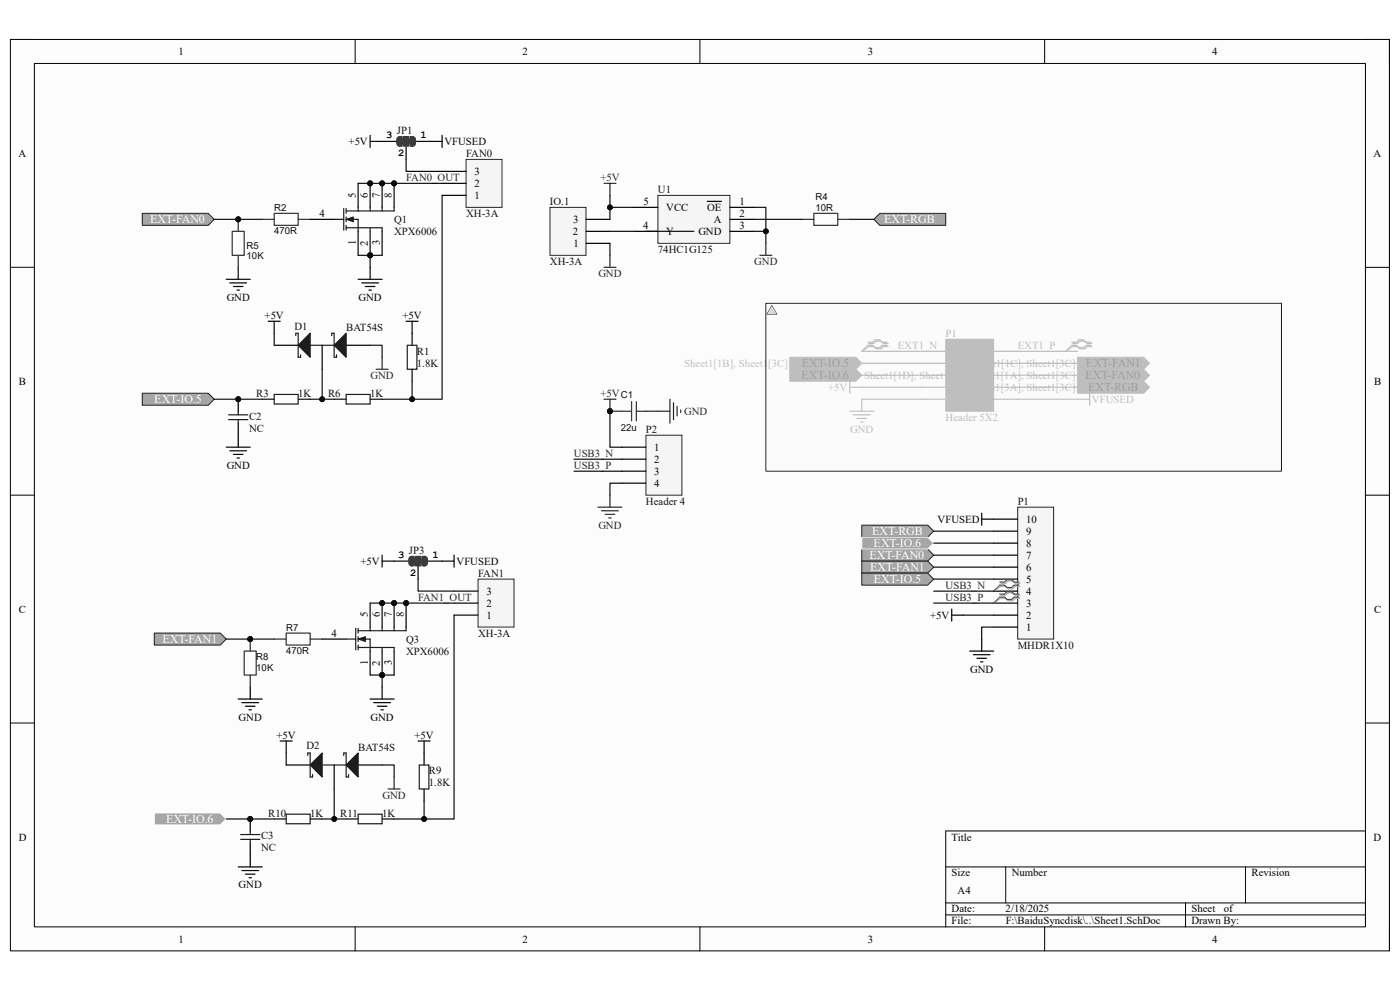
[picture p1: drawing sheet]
<svg xmlns="http://www.w3.org/2000/svg" width="297mm" height="210mm" viewBox="0 0 297 210" stroke-linecap="round" stroke-linejoin="round" font-family="sans-serif">
<path d="M2.2 8.4h292.6v193.3h-292.6z" fill-rule="evenodd" fill="#fcfcfc"/>
<path d="M2.2 8.4h292.6v193.3h-292.6z" fill="none" stroke="#000" stroke-width=".21"/>
<path d="M7.3 13.5h282.4v183.1h-282.4z" fill-rule="evenodd" fill="#fcfcfc"/>
<g fill="none" stroke="#000" stroke-width=".21">
<path d="M2.2 8.4h5.1M7.3 13.5h282.4v183.1h-282.4zM75.3 8.4v5.1M148.5 8.4v5.1M221.6 8.4v5.1M289.7 8.4h5.1v5.1M2.2 56.7h5.1M289.7 56.7h5.1M2.2 105h5.1M289.7 105.1h5.1M2.2 153.4h5.1M289.7 153.4h5.1"/>
<path d="M289.7 176.3h-89.1v20.3M75.3 196.6v5.1M148.5 196.6v5.1M200.6 183.9h89.1M200.6 191.5h89.1M200.6 194.1h89.1M213.4 183.9v7.6M221.6 196.6v5.1M251.5 191.5v5.1M264.2 183.9v7.6M294.8 196.6v5.1"/>
</g>
<path d="M162.5 64.3h109.4v35.7h-109.4z" fill-rule="evenodd" fill="#fbfbfb"/>
<path d="M48 59.3h5.1M50.5 56.7v2.6M48.8 60h3.5M49.5 60.8h2.1M50.3 61.5h.5" fill="none" stroke="#000" stroke-width=".25"/>
<circle cx="50.5" cy="46.5" r=".51" fill="#0e0e0e"/>
<circle cx="50.5" cy="46.5" r=".51" fill="none" stroke="#0e0e0e" stroke-width=".21"/>
<path d="M49.3 49.1h2.5v5.1h-2.5z" fill="none" stroke="#303030" stroke-width=".25"/>
<path d="M50.5 46.5v2.6" fill="none" stroke="#292929" stroke-width=".25"/>
<circle cx="50.5" cy="46.5" r=".51" fill="#0e0e0e"/>
<circle cx="50.5" cy="46.5" r=".51" fill="none" stroke="#0e0e0e" stroke-width=".21"/>
<path d="M50.5 54.2v2.5" fill="none" stroke="#292929" stroke-width=".25"/>
<circle cx="53.1" cy="135.6" r=".51" fill="#0e0e0e"/>
<circle cx="53.1" cy="135.6" r=".51" fill="none" stroke="#0e0e0e" stroke-width=".21"/>
<path d="M51.8 138.1h2.6v5.1h-2.6z" fill="none" stroke="#303030" stroke-width=".25"/>
<path d="M53.1 135.6v2.5M53.1 143.2v2.5" fill="none" stroke="#292929" stroke-width=".25"/>
<circle cx="53.1" cy="135.6" r=".51" fill="#0e0e0e"/>
<circle cx="53.1" cy="135.6" r=".51" fill="none" stroke="#0e0e0e" stroke-width=".21"/>
<path d="M58.2 45.3h5.1v2.5h-5.1zM60.7 134.3h5.1v2.5h-5.1z" fill="none" stroke="#303030" stroke-width=".25"/>
<path d="M55.6 46.5h2.6M63.3 46.5h2.5M58.2 135.6h2.5M65.8 135.6h2.5" fill="none" stroke="#292929" stroke-width=".25"/>
<path d="M78.5 28.7v2.6M78.5 30h5.6M86.2 31v2.8M88.2 30h5.6M93.8 28.7v2.6M76 59.3h5.1M78.5 56.7v2.6M76.7 60h3.6M77.5 60.8h2M78.3 61.5h.5" fill="none" stroke="#000" stroke-width=".25"/>
<path d="M180.3 80.9v2.5M180.3 82.1h2.5M180.3 87.2h5.1M181 88h3.6M181.8 88.8h2M182.6 89.5h.5M182.8 84.7v2.5M228.6 84.7h2.6M231.2 83.4v2.6" fill="none" stroke="#bebebe" stroke-width=".25"/>
<path d="M86.7 30h.5" fill="none" stroke="#2e2e2e" stroke-width=".76"/>
<path d="M85.6 29h1.1v2h-1.1z" fill-rule="evenodd" fill="#2e2e2e"/>
<path d="M85.6 29h1.1v2h-1.1z" fill="none" stroke="#2e2e2e" stroke-width=".21"/>
<path d="M87.3 29.1a.57 .57 0 0 1 .8 .4v.9a.57 .57 0 0 1-.5 .6 .57 .57 0 0 1-.6-.6v-.9z" fill-rule="evenodd" fill="#2e2e2e"/>
<path d="M87.3 29.1a.57 .57 0 0 1 .8 .4v.9a.57 .57 0 0 1-.5 .6 .57 .57 0 0 1-.6-.6v-.9z" fill="none" stroke="#2e2e2e" stroke-width=".21"/>
<path d="M87 29h.6v2h-.6z" fill-rule="evenodd" fill="#2e2e2e"/>
<path d="M87 29h.6v2h-.6z" fill="none" stroke="#2e2e2e" stroke-width=".21"/>
<path d="M84.4 29.2a.57 .57 0 0 1 .6-.2 .57 .57 0 0 1 .3 .6v.8a.58 .58 0 0 1-.5 .6 .58 .58 0 0 1-.6-.6z" fill-rule="evenodd" fill="#2e2e2e"/>
<path d="M84.4 29.2a.57 .57 0 0 1 .6-.2 .57 .57 0 0 1 .3 .6v.8a.58 .58 0 0 1-.5 .6 .58 .58 0 0 1-.6-.6z" fill="none" stroke="#2e2e2e" stroke-width=".21"/>
<path d="M84.8 29h.5v2h-.5z" fill-rule="evenodd" fill="#2e2e2e"/>
<path d="M84.8 29h.5v2h-.5z" fill="none" stroke="#2e2e2e" stroke-width=".21"/>
<circle cx="78.5" cy="54.2" r=".51" fill="#0e0e0e"/>
<circle cx="78.5" cy="54.2" r=".51" fill="none" stroke="#0e0e0e" stroke-width=".21"/>
<circle cx="78.5" cy="38.9" r=".51" fill="#0e0e0e"/>
<circle cx="78.5" cy="38.9" r=".51" fill="none" stroke="#0e0e0e" stroke-width=".21"/>
<circle cx="81.1" cy="38.9" r=".51" fill="#0e0e0e"/>
<circle cx="81.1" cy="38.9" r=".51" fill="none" stroke="#0e0e0e" stroke-width=".21"/>
<circle cx="83.6" cy="38.9" r=".51" fill="#0e0e0e"/>
<circle cx="83.6" cy="38.9" r=".51" fill="none" stroke="#0e0e0e" stroke-width=".21"/>
<path d="M76 38.9v5.1M65.8 46.5h5.1M81.1 49.1v5.1" fill="none" stroke="#000" stroke-width=".25"/>
<path d="M70.9 46.5h2M72.9 44.2v4.6M73.4 44.8h2.6M73.4 46.5h2.6v2.6M73.4 48.3h2.6M73.4 44.2v1.1M73.4 46v1M73.4 47.8v1" fill="none" stroke="#1c1c1c" stroke-width=".25"/>
<path d="M73.4 46.5l1.6-.5v1z" fill="#1c1c1c"/>
<path d="M73.4 46.5l1.6-.5v1z" fill="none" stroke="#1c1c1c" stroke-width=".21"/>
<path d="M81.1 44v.8M83.6 44v.8" fill="none" stroke="#1c1c1c" stroke-width=".25"/>
<path d="M76 49.1v5.1M78.5 49.1v5.1" fill="none" stroke="#000" stroke-width=".25"/>
<circle cx="78.5" cy="54.2" r=".51" fill="#0e0e0e"/>
<circle cx="78.5" cy="54.2" r=".51" fill="none" stroke="#0e0e0e" stroke-width=".21"/>
<path d="M78.5 38.9v5.1" fill="none" stroke="#000" stroke-width=".25"/>
<circle cx="78.5" cy="38.9" r=".51" fill="#0e0e0e"/>
<circle cx="78.5" cy="38.9" r=".51" fill="none" stroke="#0e0e0e" stroke-width=".21"/>
<path d="M81.1 38.9v5.1" fill="none" stroke="#000" stroke-width=".25"/>
<circle cx="81.1" cy="38.9" r=".51" fill="#0e0e0e"/>
<circle cx="81.1" cy="38.9" r=".51" fill="none" stroke="#0e0e0e" stroke-width=".21"/>
<path d="M83.6 38.9v5.1" fill="none" stroke="#000" stroke-width=".25"/>
<circle cx="83.6" cy="38.9" r=".51" fill="#0e0e0e"/>
<circle cx="83.6" cy="38.9" r=".51" fill="none" stroke="#0e0e0e" stroke-width=".21"/>
<path d="M76 44v.8h7.6M76 48.3h5.1v.8M78.5 44v.8M78.5 48.3v.8" fill="none" stroke="#1c1c1c" stroke-width=".25"/>
<g fill="none" stroke="#000" stroke-width=".25">
<path d="M81.1 117.8v2.5M81.1 119h5.6M90.7 119h5.6M96.3 117.8v2.5M88.7 120.1v2.8M50.5 148.3h5.1M51.3 149.1h3.6M52.1 149.8h2M52.8 150.6h.5M53.1 145.7v2.6M78.5 148.3h5.1M79.3 149.1h3.5"/>
<path d="M80.1 149.8h2M80.8 150.6h.5M81.1 145.7v2.6"/>
</g>
<path d="M89.2 119h.5" fill="none" stroke="#2e2e2e" stroke-width=".76"/>
<path d="M88.1 118h1.2v2.1h-1.2z" fill-rule="evenodd" fill="#2e2e2e"/>
<path d="M88.1 118h1.2v2.1h-1.2z" fill="none" stroke="#2e2e2e" stroke-width=".21"/>
<path d="M89.8 118.1a.57 .57 0 0 1 .9 .5v.9a.57 .57 0 0 1-.6 .6 .57 .57 0 0 1-.6-.6v-.9z" fill-rule="evenodd" fill="#2e2e2e"/>
<path d="M89.8 118.1a.57 .57 0 0 1 .9 .5v.9a.57 .57 0 0 1-.6 .6 .57 .57 0 0 1-.6-.6v-.9z" fill="none" stroke="#2e2e2e" stroke-width=".21"/>
<path d="M89.5 118h.6v2.1h-.6z" fill-rule="evenodd" fill="#2e2e2e"/>
<path d="M89.5 118h.6v2.1h-.6z" fill="none" stroke="#2e2e2e" stroke-width=".21"/>
<path d="M86.9 118.2a.57 .57 0 0 1 .6-.1 .57 .57 0 0 1 .4 .6v.7a.58 .58 0 0 1-.6 .7 .58 .58 0 0 1-.6-.7z" fill-rule="evenodd" fill="#2e2e2e"/>
<path d="M86.9 118.2a.57 .57 0 0 1 .6-.1 .57 .57 0 0 1 .4 .6v.7a.58 .58 0 0 1-.6 .7 .58 .58 0 0 1-.6-.7z" fill="none" stroke="#2e2e2e" stroke-width=".21"/>
<path d="M87.3 118h.6v2.1h-.6z" fill-rule="evenodd" fill="#2e2e2e"/>
<path d="M87.3 118h.6v2.1h-.6z" fill="none" stroke="#2e2e2e" stroke-width=".21"/>
<circle cx="81.1" cy="143.2" r=".51" fill="#0e0e0e"/>
<circle cx="81.1" cy="143.2" r=".51" fill="none" stroke="#0e0e0e" stroke-width=".21"/>
<circle cx="81.1" cy="127.9" r=".51" fill="#0e0e0e"/>
<circle cx="81.1" cy="127.9" r=".51" fill="none" stroke="#0e0e0e" stroke-width=".21"/>
<circle cx="83.6" cy="127.9" r=".51" fill="#0e0e0e"/>
<circle cx="83.6" cy="127.9" r=".51" fill="none" stroke="#0e0e0e" stroke-width=".21"/>
<circle cx="86.2" cy="127.9" r=".51" fill="#0e0e0e"/>
<circle cx="86.2" cy="127.9" r=".51" fill="none" stroke="#0e0e0e" stroke-width=".21"/>
<path d="M68.3 135.6h5.1M78.5 127.9v5.1M83.6 138.1v5.1" fill="none" stroke="#000" stroke-width=".25"/>
<path d="M73.4 135.6h2.1M75.5 133.3v4.6M76 133.8h2.5M76 135.6h2.5v2.5M76 137.4h2.5M76 133.3v1M76 135.1v1M76 136.8v1.1" fill="none" stroke="#1c1c1c" stroke-width=".25"/>
<path d="M76 135.6l1.5-.5v1z" fill="#1c1c1c"/>
<path d="M76 135.6l1.5-.5v1z" fill="none" stroke="#1c1c1c" stroke-width=".21"/>
<path d="M83.6 133v.8M86.2 133v.8" fill="none" stroke="#1c1c1c" stroke-width=".25"/>
<path d="M78.5 138.1v5.1M81.1 138.1v5.1" fill="none" stroke="#000" stroke-width=".25"/>
<circle cx="81.1" cy="143.2" r=".51" fill="#0e0e0e"/>
<circle cx="81.1" cy="143.2" r=".51" fill="none" stroke="#0e0e0e" stroke-width=".21"/>
<path d="M81.1 127.9v5.1" fill="none" stroke="#000" stroke-width=".25"/>
<circle cx="81.1" cy="127.9" r=".51" fill="#0e0e0e"/>
<circle cx="81.1" cy="127.9" r=".51" fill="none" stroke="#0e0e0e" stroke-width=".21"/>
<path d="M83.6 127.9v5.1" fill="none" stroke="#000" stroke-width=".25"/>
<circle cx="83.6" cy="127.9" r=".51" fill="#0e0e0e"/>
<circle cx="83.6" cy="127.9" r=".51" fill="none" stroke="#0e0e0e" stroke-width=".21"/>
<path d="M86.2 127.9v5.1" fill="none" stroke="#000" stroke-width=".25"/>
<circle cx="86.2" cy="127.9" r=".51" fill="#0e0e0e"/>
<circle cx="86.2" cy="127.9" r=".51" fill="none" stroke="#0e0e0e" stroke-width=".21"/>
<path d="M78.5 133v.8h7.7M78.5 137.4h5.1v.7M81.1 133v.8M81.1 137.4v.7" fill="none" stroke="#1c1c1c" stroke-width=".25"/>
<path d="M228.6 80.9h14l1.3 1.2-1.3 1.3h-14z" fill-rule="evenodd" fill="#bebebe"/>
<path d="M228.6 80.9h14l1.3 1.2-1.3 1.3h-14z" fill="none" stroke="#bebebe" stroke-width=".21"/>
<path d="M228.6 78.3h14l1.3 1.3-1.3 1.3h-14z" fill-rule="evenodd" fill="#bebebe"/>
<path d="M228.6 78.3h14l1.3 1.3-1.3 1.3h-14z" fill="none" stroke="#bebebe" stroke-width=".21"/>
<path d="M228.6 75.8h14l1.3 1.3-1.3 1.2h-14z" fill-rule="evenodd" fill="#bebebe"/>
<path d="M228.6 75.8h14l1.3 1.3-1.3 1.2h-14z" fill="none" stroke="#bebebe" stroke-width=".21"/>
<path d="M167.6 75.8h14l1.2 1.3-1.2 1.2h-14z" fill-rule="evenodd" fill="#bebebe"/>
<path d="M167.6 75.8h14l1.2 1.3-1.2 1.2h-14z" fill="none" stroke="#bebebe" stroke-width=".21"/>
<path d="M167.6 78.3h14l1.2 1.3-1.2 1.3h-14z" fill-rule="evenodd" fill="#bebebe"/>
<path d="M167.6 78.3h14l1.2 1.3-1.2 1.3h-14z" fill="none" stroke="#bebebe" stroke-width=".21"/>
<path d="M200.6 72h10.2v15.2h-10.2z" fill-rule="evenodd" fill="#bebebe"/>
<path d="M200.6 72h10.2v15.2h-10.2z" fill="none" stroke="#bebebe" stroke-width=".21"/>
<path d="M195.5 74.5h5.1M195.5 77.1h5.1M195.5 79.6h5.1M210.8 74.5h5.1M210.8 77.1h5.1M210.8 79.6h5.1M195.5 82.1h5.1M195.5 84.7h5.1M210.8 82.1h5.1M210.8 84.7h5.1" fill="none" stroke="#bebebe" stroke-width=".25"/>
<path d="M172.7 45.3h5v2.5h-5z" fill="none" stroke="#303030" stroke-width=".25"/>
<path d="M170.1 46.5h2.6M177.7 46.5h2.6" fill="none" stroke="#292929" stroke-width=".25"/>
<path d="M128.1 38.9h2.6M129.4 38.9v2.5" fill="none" stroke="#262626" stroke-width=".25"/>
<path d="M116.7 44h7.6v10.2h-7.6z" fill-rule="evenodd" fill="#f5f5f5"/>
<path d="M116.7 44h7.6v10.2h-7.6z" fill="none" stroke="#262626" stroke-width=".21"/>
<path d="M124.3 51.6h5.1M124.3 49.1h5.1M124.3 46.5h5.1" fill="none" stroke="#000" stroke-width=".25"/>
<path d="M128.1 56.7h2.6M129.4 54.2v2.5" fill="none" stroke="#262626" stroke-width=".25"/>
<path d="M137 92.3h7.7v12.7h-7.7z" fill-rule="evenodd" fill="#f5f5f5"/>
<path d="M137 92.3h7.7v12.7h-7.7z" fill="none" stroke="#262626" stroke-width=".21"/>
<path d="M131.9 94.9h5.1M131.9 97.4h5.1M131.9 100h5.1M131.9 102.5h5.1" fill="none" stroke="#000" stroke-width=".25"/>
<path d="M128.1 84.7h2.6M129.4 84.7v2.5" fill="none" stroke="#262626" stroke-width=".25"/>
<circle cx="129.4" cy="87.2" r=".51" fill="#0e0e0e"/>
<circle cx="129.4" cy="87.2" r=".51" fill="none" stroke="#0e0e0e" stroke-width=".21"/>
<path d="M126.9 107.6h5M127.6 108.4h3.6M128.4 109.1h2M129.1 109.9h.6M129.4 105v2.6" fill="none" stroke="#262626" stroke-width=".25"/>
<circle cx="129.4" cy="87.2" r=".51" fill="#0e0e0e"/>
<circle cx="129.4" cy="87.2" r=".51" fill="none" stroke="#0e0e0e" stroke-width=".21"/>
<path d="M131.9 87.2h2.1M134 85.2v4.1M135 85.2v4.1" fill="none" stroke="#303030" stroke-width=".25"/>
<path d="M129.4 87.2h2.5M137 87.2h2.6" fill="none" stroke="#292929" stroke-width=".25"/>
<circle cx="129.4" cy="87.2" r=".51" fill="#0e0e0e"/>
<circle cx="129.4" cy="87.2" r=".51" fill="none" stroke="#0e0e0e" stroke-width=".21"/>
<path d="M135 87.2h2" fill="none" stroke="#303030" stroke-width=".25"/>
<path d="M139.6 87.2h2.5M142.1 84.7v5.1M142.9 85.5v3.5M143.6 86.2v2.1M144.4 87v.5" fill="none" stroke="#262626" stroke-width=".25"/>
<path d="M30.2 45.3h14l1.3 1.2-1.3 1.3h-14z" fill-rule="evenodd" fill="#a6a6a6"/>
<path d="M30.2 45.3h14l1.3 1.2-1.3 1.3h-14z" fill="none" stroke="#1c1c1c" stroke-width=".21"/>
<path d="M32.7 134.3h14l1.3 1.3-1.3 1.2h-14z" fill-rule="evenodd" fill="#a6a6a6"/>
<path d="M32.7 134.3h14l1.3 1.3-1.3 1.2h-14z" fill="none" stroke="#1c1c1c" stroke-width=".21"/>
<path d="M186.6 45.3h14v2.5h-14l-1.2-1.3z" fill-rule="evenodd" fill="#a6a6a6"/>
<path d="M186.6 45.3h14v2.5h-14l-1.2-1.3z" fill="none" stroke="#1c1c1c" stroke-width=".21"/>
<path d="M139.6 41.4h15.2v10.2h-15.2z" fill-rule="evenodd" fill="#f5f5f5"/>
<path d="M139.6 41.4h15.2v10.2h-15.2z" fill="none" stroke="#262626" stroke-width=".21"/>
<path d="M134.5 44h5.1M134.5 49.1h5.1M150.1 42.7h3M154.8 44h5.1M154.8 46.5h5.1M154.8 49.1h5.1" fill="none" stroke="#000" stroke-width=".25"/>
<path d="M161.2 54.2h2.5M162.5 51.6v2.6" fill="none" stroke="#262626" stroke-width=".25"/>
<path d="M98.9 33.8h7.6v10.2h-7.6z" fill-rule="evenodd" fill="#f5f5f5"/>
<path d="M98.9 33.8h7.6v10.2h-7.6z" fill="none" stroke="#262626" stroke-width=".21"/>
<path d="M93.8 38.9h5.1M93.8 36.4h5.1M93.8 41.4h5.1" fill="none" stroke="#000" stroke-width=".25"/>
<path d="M101.4 122.9h7.7v10.1h-7.7z" fill-rule="evenodd" fill="#f5f5f5"/>
<path d="M101.4 122.9h7.7v10.1h-7.7z" fill="none" stroke="#262626" stroke-width=".21"/>
<path d="M96.3 130.5h5.1M96.3 127.9h5.1M96.3 125.4h5.1M58.2 173.7h2.5M60.7 162.3h5.1M65.8 173.7h2.5M70.9 162.3v5.1M76 162.3h5.1" fill="none" stroke="#000" stroke-width=".25"/>
<path d="M60.7 172.7h5.1v2.1h-5.1z" fill="none" stroke="#1c1c1c" stroke-width=".25"/>
<path d="M76 159.7v5.1l-2.6-2.5z" fill="#1c1c1c"/>
<path d="M76 159.7v5.1l-2.6-2.5zM72.9 160.2v-.5h.5v5.1h.5v-.5" fill="none" stroke="#1c1c1c" stroke-width=".25"/>
<path d="M65.8 162.3l2.5-2.6v5.1z" fill="#1c1c1c"/>
<path d="M65.3 160.2v-.5h.5v5.1h.5v-.5M65.8 162.3l2.5-2.6v5.1zM68.3 162.3h5.1M89 162.3h2v5.1h-2z" fill="none" stroke="#1c1c1c" stroke-width=".25"/>
<path d="M82.3 167.4h2.6M83.6 164.8v2.6" fill="none" stroke="#262626" stroke-width=".25"/>
<path d="M90 159.7v2.6M90 167.4v2.5" fill="none" stroke="#000" stroke-width=".25"/>
<circle cx="53.1" cy="173.7" r=".51" fill="#0e0e0e"/>
<circle cx="53.1" cy="173.7" r=".51" fill="none" stroke="#0e0e0e" stroke-width=".21"/>
<path d="M53.1 173.7v2.6M53.1 178.8v2.6" fill="none" stroke="#000" stroke-width=".25"/>
<circle cx="53.1" cy="173.7" r=".51" fill="#0e0e0e"/>
<circle cx="53.1" cy="173.7" r=".51" fill="none" stroke="#0e0e0e" stroke-width=".21"/>
<path d="M58.2 83.7h5.1v2h-5.1zM51.1 177h4M51.1 178.1h4M53.1 176.3v.7M53.1 178.1v.7M76 172.7h5.1v2.1h-5.1z" fill="none" stroke="#1c1c1c" stroke-width=".25"/>
<path d="M58.2 73.2h5.1M68.3 73.2v5.1M73.4 73.2h5.1M55.6 84.7h2.6M63.3 84.7h2.5M73.4 173.7h2.6M81.1 173.7h2.5" fill="none" stroke="#000" stroke-width=".25"/>
<path d="M70.9 73.2l2.5-2.5v5.1z" fill="#1c1c1c"/>
<path d="M70.4 71.2v-.5h.5v5.1h.5v-.5M70.9 73.2l2.5-2.5v5.1z" fill="none" stroke="#1c1c1c" stroke-width=".25"/>
<path d="M65.8 70.7v5.1l-2.5-2.6z" fill="#1c1c1c"/>
<path d="M62.7 71.2v-.5h.6v5.1h.5v-.5M65.8 70.7v5.1l-2.5-2.6zM65.8 73.2h5.1M86.4 73.2h2v5.1h-2z" fill="none" stroke="#1c1c1c" stroke-width=".25"/>
<path d="M79.8 78.3h2.5M81.1 75.8v2.5" fill="none" stroke="#262626" stroke-width=".25"/>
<path d="M87.4 70.7v2.5M87.4 78.3v2.6" fill="none" stroke="#000" stroke-width=".25"/>
<circle cx="50.5" cy="84.7" r=".51" fill="#0e0e0e"/>
<circle cx="50.5" cy="84.7" r=".51" fill="none" stroke="#0e0e0e" stroke-width=".21"/>
<path d="M50.5 84.7v2.5M50.5 89.8v2.5" fill="none" stroke="#000" stroke-width=".25"/>
<circle cx="50.5" cy="84.7" r=".51" fill="#0e0e0e"/>
<circle cx="50.5" cy="84.7" r=".51" fill="none" stroke="#0e0e0e" stroke-width=".21"/>
<path d="M48.5 88h4.1M48.5 89h4.1M50.5 87.2v.8M50.5 89v.8M73.4 83.7h5.1v2h-5.1z" fill="none" stroke="#1c1c1c" stroke-width=".25"/>
<path d="M70.9 84.7h2.5M78.5 84.7h2.6" fill="none" stroke="#000" stroke-width=".25"/>
<path d="M30.2 83.4h14l1.3 1.3-1.3 1.3h-14z" fill-rule="evenodd" fill="#a6a6a6"/>
<path d="M30.2 83.4h14l1.3 1.3-1.3 1.3h-14z" fill="none" stroke="#1c1c1c" stroke-width=".21"/>
<path d="M32.7 172.5h14l1.3 1.2-1.3 1.3h-14z" fill-rule="evenodd" fill="#a6a6a6"/>
<path d="M32.7 172.5h14l1.3 1.2-1.3 1.3h-14z" fill="none" stroke="#fefefe" stroke-width=".21"/>
<g fill="none" stroke="#000" stroke-width=".25">
<path d="M56.9 68.2h2.5M58.2 68.2v2.5M86.2 68.2h2.5M87.4 68.2v2.5M48 94.9h5.1M48.8 95.6h3.5M49.5 96.4h2.1M50.3 97.2h.5M50.5 92.3v2.6M208.3 108.9v2.5M208.3 110.1h2.5M201.9 129.2v2.6"/>
<path d="M201.9 130.5h2.5M205.7 138.1h5.1M206.5 138.9h3.5M207.3 139.6h2M208.3 135.6v2.5M59.4 157.2h2.6M60.7 157.2v2.5M88.7 157.2h2.5M90 157.2v2.5M208 140.4h.5M50.5 183.9h5.1M51.3 184.7h3.6"/>
<path d="M52.1 185.4h2M52.8 186.2h.5M53.1 181.4v2.5"/>
</g>
<path d="M184.1 72.6h1l.5-.5h1l.6 .5h1M184.1 73.2h1l.5 .6h1l.6-.6h1M184.4 72.9h1l.5-.5h1l.5 .5h1M184.4 73.5h1l.5 .5h1l.5-.5h1M227.4 72.6h1l.5-.5h1l.5 .5h1M227.4 73.2h1l.5 .6h1l.5-.6h1M227.6 72.9h1l.5-.5h1l.6 .5h1M227.6 73.5h1l.5 .5h1l.6-.5h1" fill="none" stroke="#bebebe" stroke-width=".25"/>
<path d="M184.1 73.2l-1.3 1.3 1.6-1M227.4 73.2l-1.3 1.3 1.5-1" fill="none" stroke="#bebebe" stroke-width=".21"/>
<path d="M182.8 111.4h14l1.3 1.3-1.3 1.3h-14z" fill-rule="evenodd" fill="#a6a6a6"/>
<path d="M182.8 111.4h14l1.3 1.3-1.3 1.3h-14z" fill="none" stroke="#1c1c1c" stroke-width=".21"/>
<path d="M182.8 116.5h14l1.3 1.3-1.3 1.2h-14z" fill-rule="evenodd" fill="#a6a6a6"/>
<path d="M182.8 116.5h14l1.3 1.3-1.3 1.2h-14z" fill="none" stroke="#1c1c1c" stroke-width=".21"/>
<path d="M182.8 119h14l1.3 1.3-1.3 1.3h-14z" fill-rule="evenodd" fill="#a6a6a6"/>
<path d="M182.8 119h14l1.3 1.3-1.3 1.3h-14z" fill="none" stroke="#1c1c1c" stroke-width=".21"/>
<path d="M182.8 121.6h14l1.3 1.3-1.3 1.2h-14z" fill-rule="evenodd" fill="#a6a6a6"/>
<path d="M182.8 121.6h14l1.3 1.3-1.3 1.2h-14z" fill="none" stroke="#1c1c1c" stroke-width=".21"/>
<path d="M182.8 114h14l1.3 1.2-1.3 1.3h-14z" fill-rule="evenodd" fill="#a6a6a6"/>
<path d="M182.8 114h14l1.3 1.2-1.3 1.3h-14z" fill="none" stroke="#fefefe" stroke-width=".21"/>
<path d="M215.9 107.6h7.6v28h-7.6z" fill-rule="evenodd" fill="#f5f5f5"/>
<path d="M162.5 64.3h109.4v35.7h-109.4zM215.9 107.6h7.6v28h-7.6z" fill="none" stroke="#262626" stroke-width=".21"/>
<path d="M210.8 117.8h5.1M210.8 115.2h5.1M210.8 112.7h5.1M210.8 110.1h5.1M210.8 133h5.1M210.8 130.5h5.1M210.8 127.9h5.1M210.8 125.4h5.1M210.8 122.9h5.1M210.8 120.3h5.1" fill="none" stroke="#000" stroke-width=".25"/>
<path d="M212.3 123.8h1.1l.5-.6h1l.5 .6h1M212.3 124.4h1.1l.5 .5h1l.5-.5h1M212.3 126.3h1.1l.5-.5h1l.5 .5h1M212.3 126.9h1.1l.5 .5h1l.5-.5h1" fill="none" stroke="#aeaeae" stroke-width=".25"/>
<path d="M212.3 124.4l-1.5 1M212.3 126.9l-1.5 1" fill="none" stroke="#aeaeae" stroke-width=".21"/>
<path d="M212.1 123.5h1l.5-.5h1l.5 .5h1.1M212.1 124.1h1l.5 .5h1l.5-.5h1.1M212.1 126h1l.5-.5h1l.5 .5h1.1M212.1 126.7h1l.5 .5h1l.5-.5h1.1" fill="none" stroke="#4c4c4c" stroke-width=".25"/>
<path d="M212.1 124.1l-1.3 1.3M212.1 126.7l-1.3 1.2" fill="none" stroke="#4c4c4c" stroke-width=".21"/>
<path d="M163.7 64.8l1.1 1.8h-2.1z" fill="none" stroke="#2e2e2e" stroke-width=".21"/>
<path d="M163.7 64.8l1.1 1.8h-2.1z" fill="#d8d8d8"/>
<path d="M182.8 77.1h12.7M182.8 79.6h12.7M215.9 77.1h12.7M215.9 79.6h12.7M182.8 82.1h12.7M182.8 84.7h12.7M215.9 82.1h12.7M215.9 84.7h12.7" fill="none" stroke="#bebebe" stroke-width=".25"/>
<path d="M76 54.2h5.1" fill="none" stroke="#0e0e0e" stroke-width=".25"/>
<circle cx="78.5" cy="54.2" r=".51" fill="#0e0e0e"/>
<circle cx="78.5" cy="54.2" r=".51" fill="none" stroke="#0e0e0e" stroke-width=".21"/>
<path d="M76 38.9h17.8" fill="none" stroke="#0e0e0e" stroke-width=".25"/>
<circle cx="78.5" cy="38.9" r=".51" fill="#0e0e0e"/>
<circle cx="78.5" cy="38.9" r=".51" fill="none" stroke="#0e0e0e" stroke-width=".21"/>
<circle cx="81.1" cy="38.9" r=".51" fill="#0e0e0e"/>
<circle cx="81.1" cy="38.9" r=".51" fill="none" stroke="#0e0e0e" stroke-width=".21"/>
<circle cx="83.6" cy="38.9" r=".51" fill="#0e0e0e"/>
<circle cx="83.6" cy="38.9" r=".51" fill="none" stroke="#0e0e0e" stroke-width=".21"/>
<path d="M86.2 33.8v2.6h7.6M78.5 54.2v2.5" fill="none" stroke="#0e0e0e" stroke-width=".25"/>
<circle cx="78.5" cy="54.2" r=".51" fill="#0e0e0e"/>
<circle cx="78.5" cy="54.2" r=".51" fill="none" stroke="#0e0e0e" stroke-width=".21"/>
<path d="M45.5 46.5h10.1" fill="none" stroke="#0e0e0e" stroke-width=".25"/>
<circle cx="50.5" cy="46.5" r=".51" fill="#0e0e0e"/>
<circle cx="50.5" cy="46.5" r=".51" fill="none" stroke="#0e0e0e" stroke-width=".21"/>
<path d="M78.5 143.2h5.1" fill="none" stroke="#0e0e0e" stroke-width=".25"/>
<circle cx="81.1" cy="143.2" r=".51" fill="#0e0e0e"/>
<circle cx="81.1" cy="143.2" r=".51" fill="none" stroke="#0e0e0e" stroke-width=".21"/>
<path d="M78.5 127.9h17.8" fill="none" stroke="#0e0e0e" stroke-width=".25"/>
<circle cx="81.1" cy="127.9" r=".51" fill="#0e0e0e"/>
<circle cx="81.1" cy="127.9" r=".51" fill="none" stroke="#0e0e0e" stroke-width=".21"/>
<circle cx="83.6" cy="127.9" r=".51" fill="#0e0e0e"/>
<circle cx="83.6" cy="127.9" r=".51" fill="none" stroke="#0e0e0e" stroke-width=".21"/>
<circle cx="86.2" cy="127.9" r=".51" fill="#0e0e0e"/>
<circle cx="86.2" cy="127.9" r=".51" fill="none" stroke="#0e0e0e" stroke-width=".21"/>
<path d="M88.7 122.9v2.5h7.6M81.1 143.2v2.5" fill="none" stroke="#0e0e0e" stroke-width=".25"/>
<circle cx="81.1" cy="143.2" r=".51" fill="#0e0e0e"/>
<circle cx="81.1" cy="143.2" r=".51" fill="none" stroke="#0e0e0e" stroke-width=".21"/>
<path d="M48 135.6h10.2" fill="none" stroke="#0e0e0e" stroke-width=".25"/>
<circle cx="53.1" cy="135.6" r=".51" fill="#0e0e0e"/>
<circle cx="53.1" cy="135.6" r=".51" fill="none" stroke="#0e0e0e" stroke-width=".21"/>
<path d="M182.8 74.5h12.7M215.9 74.5h12.7" fill="none" stroke="#bebebe" stroke-width=".25"/>
<path d="M129.4 41.4v2.6h5.1M180.3 46.5h5.1" fill="none" stroke="#0e0e0e" stroke-width=".25"/>
<circle cx="129.4" cy="44" r=".51" fill="#0e0e0e"/>
<circle cx="129.4" cy="44" r=".51" fill="none" stroke="#0e0e0e" stroke-width=".21"/>
<path d="M129.4 49.1h5.1M129.4 51.6v2.6M137 49.1h10.2M159.9 46.5h10.2M121.8 97.4h10.1M121.8 100h10.1M129.4 87.2v7.7h2.5M131.9 102.5h-2.5v2.5" fill="none" stroke="#0e0e0e" stroke-width=".25"/>
<circle cx="129.4" cy="87.2" r=".51" fill="#0e0e0e"/>
<circle cx="129.4" cy="87.2" r=".51" fill="none" stroke="#0e0e0e" stroke-width=".21"/>
<path d="M129.4 44v2.5" fill="none" stroke="#0e0e0e" stroke-width=".25"/>
<circle cx="129.4" cy="44" r=".51" fill="#0e0e0e"/>
<circle cx="129.4" cy="44" r=".51" fill="none" stroke="#0e0e0e" stroke-width=".21"/>
<path d="M159.9 49.1h2.6v2.5" fill="none" stroke="#0e0e0e" stroke-width=".25"/>
<circle cx="162.5" cy="49.1" r=".51" fill="#0e0e0e"/>
<circle cx="162.5" cy="49.1" r=".51" fill="none" stroke="#0e0e0e" stroke-width=".21"/>
<path d="M159.9 44h2.6v5.1" fill="none" stroke="#0e0e0e" stroke-width=".25"/>
<circle cx="162.5" cy="49.1" r=".51" fill="#0e0e0e"/>
<circle cx="162.5" cy="49.1" r=".51" fill="none" stroke="#0e0e0e" stroke-width=".21"/>
<path d="M60.7 159.7v2.6M81.1 162.3h2.5v2.5M90 169.9v3.8" fill="none" stroke="#0e0e0e" stroke-width=".25"/>
<circle cx="90" cy="173.7" r=".51" fill="#0e0e0e"/>
<circle cx="90" cy="173.7" r=".51" fill="none" stroke="#0e0e0e" stroke-width=".21"/>
<path d="M48 173.7h10.2" fill="none" stroke="#0e0e0e" stroke-width=".25"/>
<circle cx="53.1" cy="173.7" r=".51" fill="#0e0e0e"/>
<circle cx="53.1" cy="173.7" r=".51" fill="none" stroke="#0e0e0e" stroke-width=".21"/>
<path d="M68.3 173.7h2.6" fill="none" stroke="#0e0e0e" stroke-width=".25"/>
<circle cx="70.9" cy="173.7" r=".51" fill="#0e0e0e"/>
<circle cx="70.9" cy="173.7" r=".51" fill="none" stroke="#0e0e0e" stroke-width=".21"/>
<path d="M70.9 167.4v6.3h2.5" fill="none" stroke="#0e0e0e" stroke-width=".25"/>
<circle cx="70.9" cy="173.7" r=".51" fill="#0e0e0e"/>
<circle cx="70.9" cy="173.7" r=".51" fill="none" stroke="#0e0e0e" stroke-width=".21"/>
<path d="M96.3 130.5v43.2h-12.7" fill="none" stroke="#0e0e0e" stroke-width=".25"/>
<circle cx="90" cy="173.7" r=".51" fill="#0e0e0e"/>
<circle cx="90" cy="173.7" r=".51" fill="none" stroke="#0e0e0e" stroke-width=".21"/>
<path d="M58.2 70.7v2.5M78.5 73.2h2.6v2.6M87.4 80.9v3.8" fill="none" stroke="#0e0e0e" stroke-width=".25"/>
<circle cx="87.4" cy="84.7" r=".51" fill="#0e0e0e"/>
<circle cx="87.4" cy="84.7" r=".51" fill="none" stroke="#0e0e0e" stroke-width=".21"/>
<path d="M45.5 84.7h10.1" fill="none" stroke="#0e0e0e" stroke-width=".25"/>
<circle cx="50.5" cy="84.7" r=".51" fill="#0e0e0e"/>
<circle cx="50.5" cy="84.7" r=".51" fill="none" stroke="#0e0e0e" stroke-width=".21"/>
<path d="M65.8 84.7h2.5" fill="none" stroke="#0e0e0e" stroke-width=".25"/>
<circle cx="68.3" cy="84.7" r=".51" fill="#0e0e0e"/>
<circle cx="68.3" cy="84.7" r=".51" fill="none" stroke="#0e0e0e" stroke-width=".21"/>
<path d="M68.3 78.3v6.4h2.6" fill="none" stroke="#0e0e0e" stroke-width=".25"/>
<circle cx="68.3" cy="84.7" r=".51" fill="#0e0e0e"/>
<circle cx="68.3" cy="84.7" r=".51" fill="none" stroke="#0e0e0e" stroke-width=".21"/>
<path d="M93.8 41.4v43.3h-12.7" fill="none" stroke="#0e0e0e" stroke-width=".25"/>
<circle cx="87.4" cy="84.7" r=".51" fill="#0e0e0e"/>
<circle cx="87.4" cy="84.7" r=".51" fill="none" stroke="#0e0e0e" stroke-width=".21"/>
<path d="M198.1 112.7h12.7M198.1 115.2h12.7M198.1 117.8h12.7M198.1 127.9h12.7M198.1 125.4h12.7M198.1 120.3h12.7M198.1 122.9h12.7M204.4 130.5h6.4M210.8 133h-2.5v2.6" fill="none" stroke="#0e0e0e" stroke-width=".25"/>
<g font-size="2.5" fill="#fefefe">
<text x="31.8" y="47.4">EXT-FAN0</text>
<text x="187.6" y="47.4">EXT-RGB</text>
<text x="32.7" y="85.5">EXT-IO.5</text>
<text x="185" y="113.5">EXT-RGB</text>
<text x="184.4" y="118.6">EXT-FAN0</text>
<text x="185.3" y="116">EXT-IO.6</text>
<text x="184.6" y="121.2">EXT-FAN1</text>
<text x="185.4" y="123.7">EXT-IO.5</text>
<text x="34.5" y="136.4">EXT-FAN1</text>
<text x="35.2" y="174.6">EXT-IO.6</text>
</g>
<g font-size="2.3">
<text x="37.9" y="11.7">1</text>
<text x="110.9" y="11.7">2</text>
<text x="184.1" y="11.7">3</text>
<text x="257.1" y="11.7">4</text>
<text x="3.9" y="33.3">A</text>
<text x="74" y="30.7">+5V</text>
<text x="94.3" y="30.7">VFUSED</text>
<text x="291.4" y="33.3">A</text>
<text x="75.5" y="42" transform="rotate(-90 75.5 42)">5</text>
<text x="78" y="42" transform="rotate(-90 78 42)">6</text>
<text x="80.6" y="42" transform="rotate(-90 80.6 42)">7</text>
<text x="83.1" y="42" transform="rotate(-90 83.1 42)">8</text>
<text x="100.7" y="39.7">2</text>
<text x="100.7" y="37.1">3</text>
<text x="67.8" y="46">4</text>
<text x="100.7" y="42.2">1</text>
<text x="121.6" y="47.3">3</text>
<text x="136.5" y="43.5">5</text>
<text x="141.4" y="44.7">VCC</text>
<text x="150" y="44.7">OE</text>
<text x="151.4" y="47.3">A</text>
<text x="156.9" y="43.5">1</text>
<text x="156.9" y="46">2</text>
<text x="75.5" y="52" transform="rotate(-90 75.5 52)">1</text>
<text x="78" y="52.2" transform="rotate(-90 78 52.2)">2</text>
<text x="80.6" y="52.1" transform="rotate(-90 80.6 52.1)">3</text>
<text x="121.5" y="49.8">2</text>
<text x="121.7" y="52.4">1</text>
<text x="136.5" y="48.6">4</text>
<text x="141.4" y="49.8">Y</text>
<text x="148.2" y="49.8">GND</text>
<text x="156.9" y="48.6">3</text>
<text x="48.1" y="63.8">GND</text>
<text x="76.1" y="63.8">GND</text>
<text x="56.1" y="67.6">+5V</text>
<text x="85.4" y="67.6">+5V</text>
<text x="4" y="81.6">B</text>
<text x="291.5" y="81.6">B</text>
<text x="138.8" y="95.6">1</text>
<text x="48.1" y="99.4">GND</text>
<text x="138.8" y="98.2">2</text>
<text x="138.8" y="100.7">3</text>
<text x="138.8" y="103.3">4</text>
<text x="198.9" y="110.9">VFUSED</text>
<text x="217.7" y="113.4">9</text>
<text x="217.7" y="110.9">10</text>
<text x="76.5" y="119.8">+5V</text>
<text x="96.9" y="119.8">VFUSED</text>
<text x="217.7" y="118.5">7</text>
<text x="217.7" y="116">8</text>
<text x="217.7" y="123.6">5</text>
<text x="217.7" y="121.1">6</text>
<text x="4" y="130">C</text>
<text x="78" y="131" transform="rotate(-90 78 131)">5</text>
<text x="80.6" y="131" transform="rotate(-90 80.6 131)">6</text>
<text x="83.1" y="131" transform="rotate(-90 83.1 131)">7</text>
<text x="85.6" y="131" transform="rotate(-90 85.6 131)">8</text>
<text x="103.2" y="131.2">1</text>
<text x="103.2" y="128.7">2</text>
<text x="103.2" y="126.2">3</text>
<text x="197.3" y="131.2">+5V</text>
<text x="217.7" y="131.2">2</text>
<text x="217.7" y="128.7">3</text>
<text x="217.7" y="126.2">4</text>
<text x="291.5" y="130">C</text>
<text x="70.3" y="135">4</text>
<text x="217.7" y="133.8">1</text>
<text x="78" y="141" transform="rotate(-90 78 141)">1</text>
<text x="80.6" y="141.2" transform="rotate(-90 80.6 141.2)">2</text>
<text x="83.1" y="141.1" transform="rotate(-90 83.1 141.1)">3</text>
<text x="205.8" y="142.7">GND</text>
<text x="50.6" y="152.9">GND</text>
<text x="78.6" y="152.9">GND</text>
<text x="58.7" y="156.7">+5V</text>
<text x="87.9" y="156.7">+5V</text>
<text x="4" y="178.3">D</text>
<text x="201.9" y="178.3">Title</text>
<text x="291.4" y="178.3">D</text>
<text x="201.9" y="185.9">Size</text>
<text x="214.6" y="185.9">Number</text>
<text x="265.5" y="185.9">Revision</text>
<text x="50.6" y="188.5">GND</text>
<text x="203.2" y="189.7">A4</text>
<text x="201.9" y="193.5">Date:</text>
<text x="201.9" y="196.1">File:</text>
<text x="213.3" y="193.5">2/18/2025</text>
<text x="213.4" y="196.1">F:\BaiduSyncdisk\..\Sheet1.SchDoc</text>
<text x="252.8" y="196.1">Drawn By:</text>
<text x="252.8" y="193.5">Sheet</text>
<text x="259.6" y="193.5">of</text>
<text x="37.9" y="199.9">1</text>
<text x="110.9" y="199.9">2</text>
<text x="184.1" y="199.9">3</text>
<text x="257.1" y="199.9">4</text>
</g>
<g font-size="2.3" fill="#0e0e0e">
<text x="84.2" y="28.4">JP1</text>
<text x="98.9" y="33.3">FAN0</text>
<text x="139.6" y="40.9">U1</text>
<text x="83.6" y="47.3">Q1</text>
<text x="98.9" y="46">XH-3A</text>
<text x="116.7" y="43.5">IO.1</text>
<text x="83.6" y="49.8">XPX6006</text>
<text x="139.6" y="53.6">74HC1G125</text>
<text x="116.7" y="56.2">XH-3A</text>
<text x="62.5" y="69.9">D1</text>
<text x="73.4" y="70.2">BAT54S</text>
<text x="88.4" y="75.3">R1</text>
<text x="88.4" y="77.8">1.8K</text>
<text x="52.8" y="89">C2</text>
<text x="54.4" y="84.2">R3</text>
<text x="63.2" y="84.2">1K</text>
<text x="69.6" y="84.2">R6</text>
<text x="78.5" y="84.2">1K</text>
<text x="52.8" y="91.6">NC</text>
<text x="137" y="91.8">P2</text>
<text x="137" y="107.1">Header 4</text>
<text x="215.9" y="107.1">P1</text>
<text x="86.7" y="117.5">JP3</text>
<text x="101.4" y="122.3">FAN1</text>
<text x="86.1" y="136.3">Q3</text>
<text x="101.4" y="135">XH-3A</text>
<text x="215.9" y="137.6">MHDR1X10</text>
<text x="86.1" y="138.9">XPX6006</text>
<text x="65" y="159">D2</text>
<text x="76" y="159.2">BAT54S</text>
<text x="91" y="164.3">R9</text>
<text x="91" y="166.8">1.8K</text>
<text x="56.9" y="173.2">R10</text>
<text x="65.8" y="173.2">1K</text>
<text x="72.2" y="173.2">R11</text>
<text x="81.1" y="173.2">1K</text>
<text x="55.4" y="178.1">C3</text>
<text x="55.4" y="180.6">NC</text>
</g>
<g font-size="2.3" fill="#262626">
<text x="86.1" y="38.4">FAN0_OUT</text>
<text x="127.4" y="38.4">+5V</text>
<text x="127" y="58.7">GND</text>
<text x="160" y="56.2">GND</text>
<text x="78.6" y="80.3">GND</text>
<text x="127.4" y="84.2">+5V</text>
<text x="145.2" y="88">GND</text>
<text x="121.8" y="99.4">USB3_P</text>
<text x="121.8" y="96.9">USB3_N</text>
<text x="127" y="112.1">GND</text>
<text x="200.6" y="124.9">USB3_N</text>
<text x="88.7" y="127.4">FAN1_OUT</text>
<text x="200.6" y="127.4">USB3_P</text>
<text x="81.2" y="169.4">GND</text>
</g>
<g font-size="2.3" fill="#bebebe">
<text x="200.6" y="71.5">P1</text>
<text x="145.2" y="77.8">Sheet1[1B], Sheet1[3C]</text>
<text x="190.5" y="74">EXT1_N</text>
<text x="206.2" y="77.8">Sheet1[1C], Sheet1[3C]</text>
<text x="215.9" y="74">EXT1_P</text>
<text x="175.7" y="82.9">+5V</text>
<text x="183.3" y="80.3">Sheet1[1D], Sheet1[3C] Sheet1[1A], Sheet1[3C]</text>
<text x="206.1" y="82.9">Sheet1[3A], Sheet1[3C]</text>
<text x="200.6" y="89.3">Header 5X2</text>
<text x="231.6" y="85.4">VFUSED</text>
<text x="180.4" y="91.8">GND</text>
</g>
<g font-size="2.2">
<text x="81.9" y="29.3">3</text>
<text x="89.2" y="29.3">1</text>
<text x="84.5" y="33.1">2</text>
<text x="84.5" y="118.4">3</text>
<text x="91.7" y="118.4">1</text>
<text x="87" y="122.2">2</text>
</g>
<g font-size="2" fill="#0e0e0e">
<text x="58.2" y="44.8">R2</text>
<text x="173" y="42.5">R4</text>
<text x="173" y="44.8">10R</text>
<text x="52.3" y="52.7">R5</text>
<text x="58.2" y="49.7">470R</text>
<text x="52.3" y="55">10K</text>
<text x="131.7" y="84.5">C1</text>
<text x="131.7" y="91.4">22u</text>
<text x="60.7" y="133.9">R7</text>
<text x="54.4" y="140">R8</text>
<text x="54.4" y="142.2">10K</text>
<text x="60.7" y="138.7">470R</text>
</g>
</svg>
